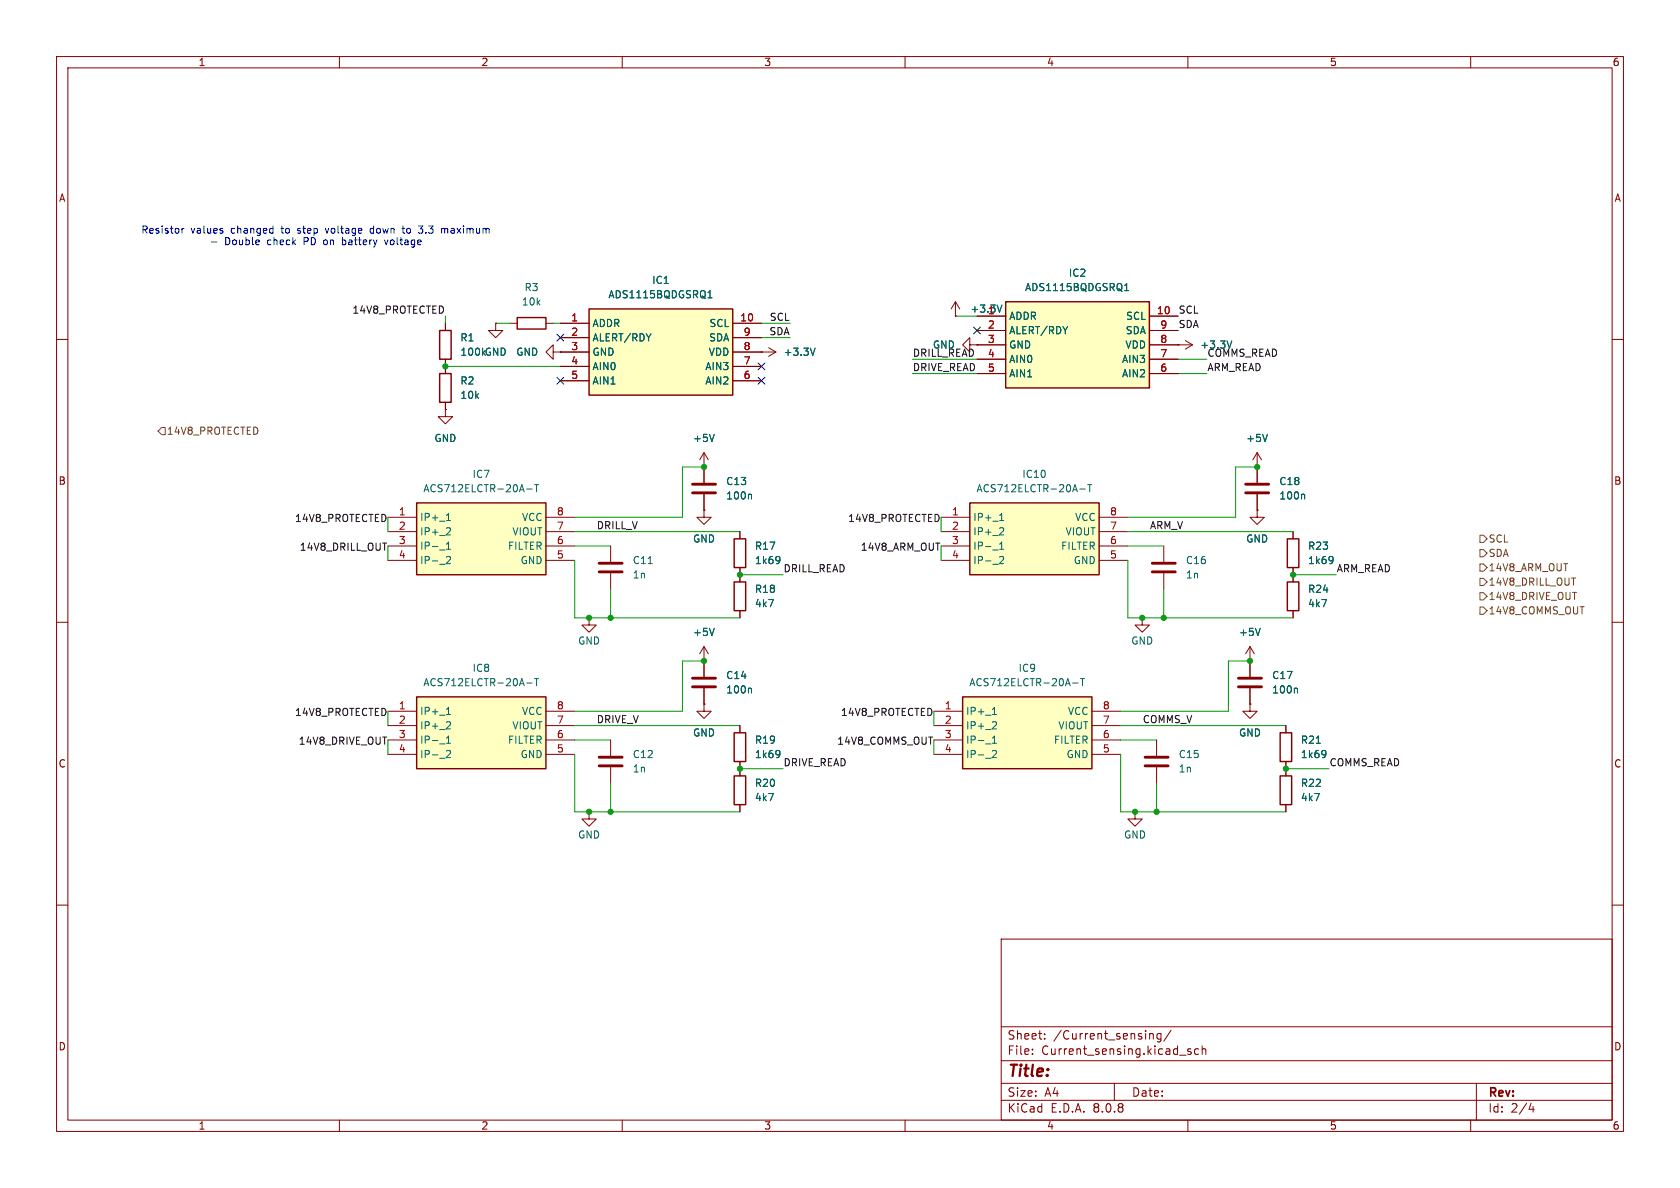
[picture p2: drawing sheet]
<svg xmlns="http://www.w3.org/2000/svg" width="297mm" height="210mm" viewBox="0 0 297 210" stroke-linecap="round" stroke-linejoin="round" font-family="sans-serif">
<g fill="none" stroke="#840000" stroke-width=".18">
<path d="M10 10h277v190h-277zM12 12h273v186h-273zM60 10v2M110 10v2M160 10v2M210 10v2M260 10v2M10 60h2M97.8 62.2v-1.2l-1.3 1.2 1.3 1.3v-1.3h1.3M99.1 62.2h.1M285 60h2M10 110h2"/>
<path d="M285 110h2M130.8 135.9v1.3M130.8 142.2v1.3M10 160h2M177 166h108v32h-108zM285 160h2M60 198v2M110 198v2M160 198v2M177 194.5h108M177 191.5h108M177 187.5h108"/>
<path d="M177 181.5h108M182.5 186.3v.1M182.5 185.5v.1M184.7 183.6v.1M184.7 182.8v.1M197 191.5v3M203.5 182.7l.3 .1 .1 .1v.8M205.2 182.8l-.4-.1-.3 .3v.4l.2 .2h.5M205.2 182.7v1.2l-.2 .3-.4-.1M207 182.1l-1.3 2M210 198v2M210.5 185.5l-.3-.1-.2 .2v.2l.5 .2v.3h-.5"/>
<path d="M211.9 185.5l-.4-.1-.3 .3v.4l.1 .2h.6M212.5 185.5l.2-.1 .4 .1 .1 .9M212.5 184.9v1.5M260 198v2M261 191.5v6.5M270.7 195l-.4 1.1h.9M271 195.6v1"/>
</g>
<path d="M129.8 137.2h2v5h-2z" fill="none" stroke="#840000" stroke-width=".25"/>
<path d="M177.8 53.3h25.4v15.3h-25.4z" fill="#ffffc2"/>
<path d="M177.8 53.3h25.4v15.3h-25.4z" fill="none" stroke="#840000" stroke-width=".25"/>
<path d="M172.7 55.9h5.1M172.7 58.4h5.1M203.2 55.9h5.1M203.2 58.4h5.1M172.7 61h5.1M172.7 63.5h5.1M172.7 66h5.1M203.2 61h5.1M203.2 63.5h5.1M203.2 66h5.1" fill="none" stroke="#840000" stroke-width=".18"/>
<path d="M198.8 51.4h.7M198.9 50.4l.3-.3v1.3" fill="none" stroke="#006464" stroke-width=".18"/>
<path d="M104.1 54.6h25.4v15.3h-25.4z" fill="#ffffc2"/>
<path d="M104.1 54.6h25.4v15.3h-25.4z" fill="none" stroke="#840000" stroke-width=".25"/>
<g fill="none" stroke="#840000" stroke-width=".18">
<path d="M99.1 57.2h5M99.1 59.7h5M129.5 57.2h5.1M129.5 59.7h5.1M99.1 62.2h5M99.1 64.8h5M99.1 67.3h5M129.5 62.2h7.7M129.5 64.8h5.1M129.5 67.3h5.1M134.6 62.2h.1M135.9 61.5l1.3 .7"/>
<path d="M137.2 62.2l-1.3 .8"/>
</g>
<path d="M125.2 52.6h.7M125.3 51.7l.2-.3v1.2M144.1 61.5l-.4 1.3" fill="none" stroke="#006464" stroke-width=".18"/>
<path d="M73.7 88.9h22.8v12.7h-22.8z" fill="#ffffc2"/>
<path d="M73.7 88.9h22.8v12.7h-22.8z" fill="none" stroke="#840000" stroke-width=".25"/>
<path d="M68.6 91.4h5.1M68.6 94h5.1M68.6 96.5h5.1M68.6 99.1h5.1M96.5 91.4h5.1M96.5 94h5.1M96.5 96.5h5.1M96.5 99.1h5.1" fill="none" stroke="#840000" stroke-width=".18"/>
<path d="M77.7 97.2h1M78.9 92h.8M78.9 96.2l.4-.4v1.3M78.9 98.5l.5-.1 .3 .3-.8 .9h.8M78.9 97.1h.8M79 91.1l.3-.4v1.3M79.1 93.3l.4 .1 .2 .3-.8 .9h.8M93.1 86.5h1M94.5 85.7h.7M94.9 85.7v1.2" fill="none" stroke="#006464" stroke-width=".18"/>
<path d="M73.7 123.2h22.8v12.7h-22.8z" fill="#ffffc2"/>
<path d="M77.7 58.4h2.1v5.1h-2.1zM91.4 56.1h5.1v2.1h-5.1zM77.7 66h2.1v5.1h-2.1zM129.8 95.3h2v5h-2zM129.8 102.9h2v5.1h-2zM73.7 123.2h22.8v12.7h-22.8zM129.8 129.5h2v5.1h-2zM226.3 137.2h2v5h-2z" fill="none" stroke="#840000" stroke-width=".25"/>
<g fill="none" stroke="#840000" stroke-width=".18">
<path d="M78.7 57.2v1.2M87.6 57.2v1.2h1.3l-1.3 1.3-1.2-1.3h1.2M87.6 57.2h.1M90.2 57.2h1.2M96.5 57.2h1.3M168.9 55.9h.1M168.9 53.3l-.8 1.3M168.9 53.3v2.6M168.9 53.3l.8 1.3M78.7 72.4v1.3h1.3l-1.3 1.2-1.2-1.2h1.2M78.7 72.4h.1M78.7 63.5v2.5"/>
<path d="M78.7 71.1v1.3M171.4 61v-1.3l-1.2 1.3 1.2 1.2v-1.2h1.3M172.7 61h.1M208.3 61h.1M208.3 61h2.5M209.5 60.2l1.3 .8M210.8 61l-1.3 .7M107.9 96.5v2.8M124.5 90.2v1.2h1.2l-1.2 1.3-1.3-1.3h1.3M124.5 90.2h.1M124.5 82.6h.1M124.5 80v5.3"/>
<path d="M124.5 87.4v2.8M124.5 80l-.8 1.3M124.5 80l.7 1.3M130.8 94v1.3M222.2 90.2v1.2h1.3l-1.3 1.3-1.2-1.3h1.2M222.2 90.2h.1M222.2 82.6h.1M222.2 80v5.3M222.2 87.4v2.8M222.2 80l-.7 1.3M222.2 80l.8 1.3M104.1 109.2v1.3h1.3l-1.3 1.3-1.2-1.3h1.2"/>
<path d="M104.1 109.2h.1M107.9 101.3v2.8M124.5 116.8h.1M124.5 114.3v5.3M124.5 114.3l-.8 1.3M124.5 114.3l.7 1.3M130.8 100.3v2.6M130.8 108v1.2M221 116.8h.1M221 114.3v5.3M221 114.3l-.8 1.3M221 114.3l.7 1.3"/>
<path d="M68.6 125.7h5.1M68.6 128.3h5.1M68.6 130.8h5.1M68.6 133.4h5.1M96.5 125.7h5.1M96.5 128.3h5.1M96.5 130.8h5.1M96.5 133.4h5.1M107.9 130.8v2.8M107.9 135.6v2.8M124.5 124.5v1.2h1.2l-1.2 1.3-1.3-1.3h1.3M124.5 124.5h.1"/>
<path d="M124.5 121.7v2.8M130.8 128.3v1.2M130.8 134.6v1.3M204.5 130.8v2.8M204.5 135.6v2.8M221 124.5v1.2h1.2l-1.2 1.3-1.3-1.3h1.3M221 124.5h.1M221 121.7v2.8M227.3 135.9v1.3M104.1 143.5v1.3h1.3l-1.3 1.3-1.2-1.3h1.2M104.1 143.5h.1M200.7 143.5v1.3h1.2l-1.2 1.3-1.3-1.3h1.3"/>
<path d="M200.7 143.5h.1M227.3 142.2v1.3"/>
</g>
<g fill="none" stroke="#006464" stroke-width=".18">
<path d="M177.1 53.9l-.4 1.3M126.3 76.8l-.4 1.2M217.8 60.3l-.5 1.2M224.1 76.8l-.5 1.2M114.6 99.6h.7M132.7 87.4l.2 .1v.7M137.6 98.4l.2 .1a1.07 1.07 0 0 1-.1 1M137.9 98.9l-.3 .3M230.5 87.4l.1 .1v.7M94.5 120h.7M94.9 120v1.2M126.3 111.1l-.4 1.2"/>
<path d="M222.8 111.1l-.4 1.2M77.7 131.5h1M78.9 126.3h.8M78.9 130.5l.4-.4v1.3M78.9 132.8l.5-.1 .3 .3-.8 .9h.8M78.9 131.4h.8M79 125.3l.3-.3v1.3M79.1 127.6h.4l.2 .3-.8 .9h.8M93.1 120.7h1M132.7 121.7l.2 .1v.7M137.6 132.7l.2 .1a1.07 1.07 0 0 1-.1 1M137.9 133.2l-.3 .2"/>
<path d="M229.2 121.7l.2 .1v.7"/>
</g>
<g fill="none" stroke="#840000" stroke-width=".51">
<path d="M105.9 99.6h4.1M122.4 87.1h4.1M122.4 85.6h4.1M220.2 87.1h4.1M220.2 85.6h4.1M105.9 101.1h4.1M122.4 119.9h4.1M218.9 119.9h4.1M105.9 135.4h4.1M105.9 133.9h4.1M122.4 121.4h4.1M202.4 135.4h4.1"/>
<path d="M202.4 133.9h4.1M218.9 121.4h4.1"/>
</g>
<path d="M170.2 123.2h22.8v12.7h-22.8z" fill="#ffffc2"/>
<path d="M227.6 95.3h2v5h-2zM227.6 102.9h2v5.1h-2zM170.2 123.2h22.8v12.7h-22.8zM226.3 129.5h2v5.1h-2z" fill="none" stroke="#840000" stroke-width=".25"/>
<g fill="none" stroke="#840000" stroke-width=".18">
<path d="M228.6 94v1.3M228.6 100.3v2.6M228.6 108v1.2M165.1 125.7h5.1M165.1 128.3h5.1M165.1 130.8h5.1M165.1 133.4h5.1M193 125.7h5.1M193 128.3h5.1M193 130.8h5.1M193 133.4h5.1M227.3 128.3v1.2"/>
<path d="M227.3 134.6v1.3"/>
</g>
<g fill="none" stroke="#006464" stroke-width=".18">
<path d="M235.4 98.4l.2 .1a1.07 1.07 0 0 1-.1 1M235.7 98.9l-.3 .3M191 120h.7M191.4 120v1.2M174.2 131.5h1M175.4 126.3h.8M175.4 130.5l.4-.4v1.3M175.4 132.8l.5-.1 .3 .3-.8 .9h.8M175.4 131.4h.8M175.6 125.3l.2-.3v1.3M175.6 127.6h.4l.2 .3-.8 .9h.8M189.6 120.7h1"/>
<path d="M232.7 131.4h.7M234.2 132.7l.1 .1a1.07 1.07 0 0 1-.1 1M234.4 133.2l-.2 .2"/>
</g>
<path d="M171.4 88.9h22.9v12.7h-22.9z" fill="#ffffc2"/>
<path d="M171.4 88.9h22.9v12.7h-22.9z" fill="none" stroke="#840000" stroke-width=".25"/>
<g fill="none" stroke="#840000" stroke-width=".18">
<path d="M78.7 57.2v1.2M87.6 57.2h.1M99.1 57.2h5M99.1 59.7h5M129.5 57.2h5.1M129.5 59.7h5.1M168.9 55.9h.1M172.7 55.9h5.1M172.7 58.4h5.1M203.2 55.9h5.1M203.2 58.4h5.1M78.7 72.4h.1"/>
<path d="M78.7 63.5v2.5M78.7 71.1v1.3M99.1 62.2h.1M99.1 62.2h5M99.1 64.8h5M99.1 67.3h5M129.5 62.2h5.1M129.5 64.8h5.1M129.5 67.3h5.1M134.6 62.2h.1M172.7 61h.1M172.7 61h5.1"/>
<path d="M172.7 63.5h5.1M172.7 66h5.1M203.2 61h5.1M203.2 63.5h5.1M203.2 66h5.1M208.3 61h.1M124.5 82.6h.1M124.5 90.2h.1M124.5 82.6v2.7M124.5 87.4v2.8M130.8 94v1.3M166.4 91.4h5"/>
<path d="M166.4 94h5M166.4 96.5h5M166.4 99.1h5M194.3 91.4h5.1M194.3 94h5.1M194.3 96.5h5.1M194.3 99.1h5.1M205.7 96.5v2.8M222.2 82.6h.1M222.2 90.2h.1M222.2 82.6v2.7M222.2 87.4v2.8"/>
<path d="M228.6 94v1.3M124.5 116.8h.1M124.5 116.8v2.8M130.8 100.3v2.6M130.8 108v1.2M201.9 109.2v1.3h1.3l-1.3 1.3-1.2-1.3h1.2M201.9 109.2h.1M205.7 101.3v2.8M221 116.8h.1M221 116.8v2.8M228.6 100.3v2.6M228.6 108v1.2"/>
<path d="M124.5 124.5h.1M124.5 121.7v2.8M130.8 128.3v1.2M130.8 134.6v2.6M221 124.5h.1M221 121.7v2.8M227.3 128.3v1.2M227.3 134.6v2.6M130.8 142.2v1.3M227.3 142.2v1.3"/>
</g>
<g fill="none" stroke="#006464" stroke-width=".18">
<path d="M125.2 52.6h.7M125.3 51.7l.2-.3v1.2M177.1 53.9l-.4 1.3M198.8 51.4h.7M198.9 50.4l.3-.3v1.3M126.3 76.8l-.4 1.2M144.1 61.5l-.4 1.3M217.8 60.3l-.5 1.2M224.1 76.8l-.5 1.2M132.7 87.4l.2 .1v.7M137.6 98.4l.2 .1a1.07 1.07 0 0 1-.1 1M137.9 98.9l-.3 .3"/>
<path d="M175.5 97.2h1M176.7 92h.7M176.7 96.2l.4-.4v1.3M176.7 98.5l.5-.1 .2 .3-.7 .9h.7M176.7 97.1h.7M176.8 91.1l.3-.4v1.3M176.9 93.3l.4 .1 .1 .3-.7 .9h.7M190.9 86.5h1M192.3 85.7h.7M192.6 85.7v1.2M230.5 87.4l.1 .1v.7M235.4 98.4l.2 .1a1.07 1.07 0 0 1-.1 1"/>
<path d="M235.7 98.9l-.3 .3M126.3 111.1l-.4 1.2M222.8 111.1l-.4 1.2M132.7 121.7l.2 .1v.7M137.6 132.7l.2 .1a1.07 1.07 0 0 1-.1 1M137.9 133.2l-.3 .2M229.2 121.7l.2 .1v.7M232.7 131.4h.7M234.2 132.7l.1 .1a1.07 1.07 0 0 1-.1 1M234.4 133.2l-.2 .2"/>
</g>
<path d="M203.7 99.6h4.1M203.7 101.1h4.1" fill="none" stroke="#840000" stroke-width=".51"/>
<path d="M27.9 76.2l.7-.6h.6v1.2h-.6zM261.6 97.2h.7l.6 .6-.6 .6h-.7zM261.6 94.6h.7l.6 .7-.6 .6h-.7zM261.6 99.7h.7l.6 .6-.6 .7h-.7zM261.6 102.2h.7l.6 .7-.6 .6h-.7zM261.6 107.3h.7l.6 .7-.6 .6h-.7zM261.6 104.8h.7l.6 .6-.6 .6h-.7zM277.8 102.2h.7" fill="none" stroke="#725600" stroke-width=".18"/>
<path d="M67.6 96h.8" fill="none" stroke="#0f0f0f" stroke-width=".18"/>
<g fill="none" stroke="#0000c2" stroke-width=".18">
<path d="M48.3 39.9v1.3M71.2 39.9v1.1l.3 .2M74 39.9h.7l-.4 .5 .3 .1 .1 .2M32.2 40.4v.8M32.5 40.4l-.3 .2M37.4 42.8h.9M39.4 40.9v.3M48.1 40.4h.2M48.3 41.2h-.2M57.5 40.4l.3 .8M60.5 42v1.3M60.5 43.2l.2 .1"/>
<path d="M65.9 40.4h-.3l-.2 .2 .1 .5 .4 .1M68 42.4l.3 .9 .3-.9M71.1 40.4h.4M74.7 41l-.2 .2h-.4M78.3 40.4l.3 .2M78.6 40.6v.6M79.1 40.4h-.3l-.2 .2"/>
</g>
<g fill="none" stroke="#009600" stroke-width=".18">
<path d="M78.7 55.9v1.3M87.6 57.2h2.6M97.8 57.2h1.3M134.6 57.2h5.1M134.6 59.7h5.1M168.9 55.9h3.8M78.7 64.8h20.4M161.3 63.5h11.4M161.3 66h11.4M208.3 63.5h5.1M208.3 66h5.1M68.6 91.4v2.6"/>
<path d="M68.6 96.5v2.6M101.6 99.1v10.1h29.2M101.6 96.5h6.3M101.6 94h29.2M124.5 82.6h-3.9v8.8h-19M166.4 91.4v2.6M166.4 96.5v2.6M199.4 99.1v10.1h29.2M199.4 96.5h6.3M199.4 94h29.2M222.2 82.6h-3.8v8.8h-19M107.9 104.1v5.1"/>
<path d="M124.5 116.8h-3.9v8.9h-19M130.8 101.6h7.6M205.7 104.1v5.1M221 116.8h-3.8v8.9h-19.1M228.6 101.6h7.6M68.6 125.7v2.6M68.6 130.8v2.6M101.6 128.3h29.2M101.6 133.4v10.1h29.2M101.6 130.8h6.3M107.9 138.4v5.1M130.8 135.9h7.6"/>
<path d="M165.1 125.7v2.6M165.1 130.8v2.6M198.1 128.3h29.2M198.1 133.4v10.1h29.2M198.1 130.8h6.4M204.5 138.4v5.1M227.3 135.9h7.6"/>
</g>
<path d="M98.5 59.1l1.2 1.2M99.7 59.1l-1.2 1.2M172.1 57.8l1.2 1.2M173.3 57.8l-1.2 1.2M98.5 66.7l1.2 1.2M99.7 66.7l-1.2 1.2M134 64.2l1.2 1.2M134 66.7l1.2 1.2M135.2 64.2l-1.2 1.2M135.2 66.7l-1.2 1.2" fill="none" stroke="#000084" stroke-width=".18"/>
<g fill="#009600" stroke="#009600" stroke-width=".18">
<circle cx="222.2" cy="82.6" r=".46"/>
<circle cx="200.7" cy="143.5" r=".46"/>
<circle cx="204.5" cy="143.5" r=".46"/>
<circle cx="205.7" cy="109.2" r=".46"/>
<circle cx="201.9" cy="109.2" r=".46"/>
<circle cx="130.8" cy="135.9" r=".46"/>
<circle cx="130.8" cy="101.6" r=".46"/>
<circle cx="124.5" cy="116.8" r=".46"/>
<circle cx="104.1" cy="143.5" r=".46"/>
<circle cx="107.9" cy="143.5" r=".46"/>
<circle cx="78.7" cy="64.8" r=".46"/>
<circle cx="124.5" cy="82.6" r=".46"/>
<circle cx="107.9" cy="109.2" r=".46"/>
<circle cx="104.1" cy="109.2" r=".46"/>
<circle cx="228.6" cy="101.6" r=".46"/>
<circle cx="227.3" cy="135.9" r=".46"/>
<circle cx="221" cy="116.8" r=".46"/>
</g>
<text font-size="2.8" fill="#840000" x="178" y="190.9">Title:</text>
<g font-size="2.1" fill="#840000">
<text x="178" y="184">Sheet:</text>
<text x="186.2" y="184">/Current_sensing/</text>
<text x="178" y="186.7">File:</text>
<text x="184.1" y="186.7">Current_sensing.kicad_sch</text>
<text x="178" y="196.9">KiCad</text>
<text x="178" y="194.1">Size:</text>
<text x="184.7" y="194.1">A4</text>
<text x="185.7" y="196.9">E.D.A.</text>
<text x="193.3" y="196.9">8.0.8</text>
<text x="200" y="194.1">Date:</text>
<text x="263" y="194.3">Rev:</text>
<text x="263" y="196.9">Id:</text>
<text x="267.1" y="196.9">2/4</text>
</g>
<g font-size="1.8" fill="#840000">
<text x="35" y="11.9">1</text>
<text x="85" y="11.9">2</text>
<text x="135" y="11.9">3</text>
<text x="185" y="11.9">4</text>
<text x="235" y="11.9">5</text>
<text x="285" y="11.9">6</text>
<text x="10.3" y="35.9">A</text>
<text x="285.3" y="35.9">A</text>
<text x="10.3" y="85.9">B</text>
<text x="285.3" y="85.9">B</text>
<text x="10.3" y="135.9">C</text>
<text x="285.3" y="135.9">C</text>
<text x="10.3" y="185.9">D</text>
<text x="285.3" y="185.9">D</text>
<text x="35" y="199.9">1</text>
<text x="85" y="199.9">2</text>
<text x="135" y="199.9">3</text>
<text x="185" y="199.9">4</text>
<text x="235" y="199.9">5</text>
<text x="285" y="199.9">6</text>
</g>
<g font-size="1.8" fill="#0000c2">
<text x="24.9" y="41.5">Resistor</text>
<text x="33.7" y="41.5">values</text>
<text x="40.9" y="41.5">changed</text>
<text x="50" y="41.5">to</text>
<text x="53.1" y="41.5">step</text>
<text x="58.2" y="41.5">voltage</text>
<text x="66.3" y="41.5">down</text>
<text x="72.3" y="41.5">to</text>
<text x="75.3" y="41.5">3.3</text>
<text x="79.5" y="41.5">maximum</text>
<text x="39.7" y="43.5">Double</text>
<text x="47.4" y="43.5">check</text>
<text x="54" y="43.5">PD</text>
<text x="57.7" y="43.5">on</text>
<text x="61.1" y="43.5">battery</text>
<text x="68.9" y="43.5">voltage</text>
</g>
<g font-size="1.8" fill="#006464">
<text x="92.6" y="51.7">R3</text>
<text x="107.5" y="52.9">ADS1115BQDGSRQ1</text>
<text x="115.2" y="50.4">IC1</text>
<text x="181.1" y="51.7">ADS1115BQDGSRQ1</text>
<text x="188.9" y="49.1">IC2</text>
<text x="92.2" y="54.2">10k</text>
<text x="104.6" y="58">ADDR</text>
<text x="125.3" y="58">SCL</text>
<text x="171.5" y="55.5">+3.3V</text>
<text x="178.3" y="56.7">ADDR</text>
<text x="178.3" y="59.3">ALERT/RDY</text>
<text x="198.9" y="59.3">SDA</text>
<text x="199" y="56.7">SCL</text>
<text x="81.3" y="60.6">R1</text>
<text x="81.3" y="63.1">100k GND</text>
<text x="91.2" y="63.1">GND</text>
<text x="104.6" y="60.6">ALERT/RDY</text>
<text x="104.6" y="63.1">GND</text>
<text x="104.6" y="65.6">AIN0</text>
<text x="124.6" y="65.6">AIN3</text>
<text x="125.2" y="63.1">VDD</text>
<text x="125.3" y="60.6">SDA</text>
<text x="138.4" y="63.1">+3.3V</text>
<text x="164.8" y="61.8">GND</text>
<text x="178.3" y="61.8">GND</text>
<text x="178.3" y="64.4">AIN0</text>
<text x="198.3" y="64.4">AIN3</text>
<text x="198.9" y="61.8">VDD</text>
<text x="212.1" y="61.8">+3.3V</text>
<text x="81.3" y="68.2">R2</text>
<text x="81.3" y="70.7">10k</text>
<text x="104.6" y="68.2">AIN1</text>
<text x="124.6" y="68.2">AIN2</text>
<text x="178.3" y="66.9">AIN1</text>
<text x="198.3" y="66.9">AIN2</text>
<text x="76.7" y="78.3">GND</text>
<text x="122.4" y="78.3">+5V</text>
<text x="220.2" y="78.3">+5V</text>
<text x="74.7" y="87.2">ACS712ELCTR-20A-T</text>
<text x="83.4" y="84.7">IC7</text>
<text x="128.3" y="88.5">100n</text>
<text x="128.3" y="86">C13</text>
<text x="172.5" y="87.2">ACS712ELCTR-20A-T</text>
<text x="180.6" y="84.7">IC10</text>
<text x="226.1" y="88.5">100n</text>
<text x="226.1" y="86">C18</text>
<text x="74.2" y="92.3">IP+_1</text>
<text x="74.2" y="94.8">IP+_2</text>
<text x="90.5" y="94.8">VIOUT</text>
<text x="92.2" y="92.3">VCC</text>
<text x="172" y="92.3">IP+_1</text>
<text x="172" y="94.8">IP+_2</text>
<text x="188.3" y="94.8">VIOUT</text>
<text x="190" y="92.3">VCC</text>
<text x="74.2" y="97.4">IP-_1</text>
<text x="74.2" y="99.9">IP-_2</text>
<text x="89.7" y="97.4">FILTER</text>
<text x="91.9" y="99.9">GND</text>
<text x="111.8" y="99.9">C11</text>
<text x="122.4" y="96.1">GND</text>
<text x="133.4" y="97.4">R17</text>
<text x="133.4" y="99.9">1k69</text>
<text x="172" y="97.4">IP-_1</text>
<text x="172" y="99.9">IP-_2</text>
<text x="187.5" y="97.4">FILTER</text>
<text x="189.7" y="99.9">GND</text>
<text x="209.6" y="99.9">C16</text>
<text x="220.2" y="96.1">GND</text>
<text x="231.1" y="97.4">R23</text>
<text x="231.1" y="99.9">1k69</text>
<text x="111.8" y="102.5">1n</text>
<text x="133.4" y="107.5">4k7</text>
<text x="133.4" y="105">R18</text>
<text x="209.6" y="102.5">1n</text>
<text x="231.1" y="107.5">4k7</text>
<text x="231.1" y="105">R24</text>
<text x="122.4" y="112.6">+5V</text>
<text x="218.9" y="112.6">+5V</text>
<text x="83.4" y="119">IC8</text>
<text x="102.1" y="114.1">GND</text>
<text x="180" y="119">IC9</text>
<text x="199.9" y="114.1">GND</text>
<text x="74.7" y="121.5">ACS712ELCTR-20A-T</text>
<text x="128.3" y="122.8">100n</text>
<text x="128.3" y="120.2">C14</text>
<text x="171.3" y="121.5">ACS712ELCTR-20A-T</text>
<text x="224.8" y="122.8">100n</text>
<text x="224.8" y="120.2">C17</text>
<text x="74.2" y="126.6">IP+_1</text>
<text x="74.2" y="129.1">IP+_2</text>
<text x="74.2" y="131.7">IP-_1</text>
<text x="89.7" y="131.7">FILTER</text>
<text x="90.5" y="129.1">VIOUT</text>
<text x="92.2" y="126.6">VCC</text>
<text x="122.4" y="130.4">GND</text>
<text x="133.4" y="131.7">R19</text>
<text x="170.7" y="126.6">IP+_1</text>
<text x="170.7" y="129.1">IP+_2</text>
<text x="170.7" y="131.7">IP-_1</text>
<text x="186.2" y="131.7">FILTER</text>
<text x="187" y="129.1">VIOUT</text>
<text x="188.7" y="126.6">VCC</text>
<text x="218.9" y="130.4">GND</text>
<text x="229.9" y="131.7">R21</text>
<text x="74.2" y="134.2">IP-_2</text>
<text x="91.9" y="134.2">GND</text>
<text x="111.8" y="136.8">1n</text>
<text x="111.8" y="134.2">C12</text>
<text x="133.4" y="134.2">1k69</text>
<text x="170.7" y="134.2">IP-_2</text>
<text x="188.5" y="134.2">GND</text>
<text x="208.3" y="136.8">1n</text>
<text x="208.3" y="134.2">C15</text>
<text x="229.9" y="134.2">1k69</text>
<text x="133.4" y="141.8">4k7</text>
<text x="133.4" y="139.3">R20</text>
<text x="229.9" y="141.8">4k7</text>
<text x="229.9" y="139.3">R22</text>
<text x="102.1" y="148.4">GND</text>
<text x="198.6" y="148.4">GND</text>
</g>
<g font-size="1.8" fill="#0f0f0f">
<text x="62.2" y="55.5">14V8_PROTECTED</text>
<text x="135.9" y="59.3">SDA</text>
<text x="136" y="56.8">SCL</text>
<text x="208.3" y="58.1">SDA</text>
<text x="208.3" y="55.5">SCL</text>
<text x="161.3" y="65.7">DRIVE_READ</text>
<text x="161.3" y="63.2">DRILL_READ</text>
<text x="213.4" y="65.7">ARM_READ</text>
<text x="213.4" y="63.2">COMMS_READ</text>
<text x="52" y="92.4">14V8_PROTECTED</text>
<text x="105.4" y="93.6">DRILL_V</text>
<text x="149.8" y="92.4">14V8_PROTECTED</text>
<text x="203.2" y="93.6">ARM_V</text>
<text x="52.9" y="97.4">14V8_DRILL_OUT</text>
<text x="138.4" y="101.3">DRILL_READ</text>
<text x="152.1" y="97.4">14V8_ARM_OUT</text>
<text x="236.2" y="101.3">ARM_READ</text>
<text x="52" y="126.7">14V8_PROTECTED</text>
<text x="52.7" y="131.7">14V8_DRIVE_OUT</text>
<text x="105.4" y="127.9">DRIVE_V</text>
<text x="147.9" y="131.7">14V8_COMMS_OUT</text>
<text x="148.6" y="126.7">14V8_PROTECTED</text>
<text x="201.9" y="127.9">COMMS_V</text>
<text x="138.4" y="135.5">DRIVE_READ</text>
<text x="234.9" y="135.5">COMMS_READ</text>
</g>
<g font-size="1.8" fill="#a90000">
<text x="100.9" y="56.9">1</text>
<text x="100.9" y="59.4">2</text>
<text x="130.8" y="56.9">10</text>
<text x="131.4" y="59.4">9</text>
<text x="174.6" y="55.6">1</text>
<text x="174.6" y="58.2">2</text>
<text x="204.4" y="55.6">10</text>
<text x="205" y="58.2">9</text>
<text x="100.9" y="62">3</text>
<text x="100.9" y="64.5">4</text>
<text x="131.4" y="64.5">7</text>
<text x="131.4" y="62">8</text>
<text x="174.6" y="60.7">3</text>
<text x="174.6" y="63.2">4</text>
<text x="174.6" y="65.8">5</text>
<text x="205" y="65.8">6</text>
<text x="205" y="63.2">7</text>
<text x="205" y="60.7">8</text>
<text x="100.9" y="67.1">5</text>
<text x="131.4" y="67.1">6</text>
<text x="70.4" y="91.2">1</text>
<text x="70.4" y="93.7">2</text>
<text x="98.4" y="93.7">7</text>
<text x="98.4" y="91.2">8</text>
<text x="168.2" y="91.2">1</text>
<text x="168.2" y="93.7">2</text>
<text x="196.1" y="93.7">7</text>
<text x="196.1" y="91.2">8</text>
<text x="70.4" y="96.3">3</text>
<text x="70.4" y="98.8">4</text>
<text x="98.4" y="98.8">5</text>
<text x="98.4" y="96.3">6</text>
<text x="168.2" y="96.3">3</text>
<text x="168.2" y="98.8">4</text>
<text x="196.1" y="98.8">5</text>
<text x="196.1" y="96.3">6</text>
<text x="70.4" y="125.5">1</text>
<text x="98.4" y="125.5">8</text>
<text x="166.9" y="125.5">1</text>
<text x="194.9" y="125.5">8</text>
<text x="70.4" y="128">2</text>
<text x="70.4" y="130.6">3</text>
<text x="98.4" y="130.6">6</text>
<text x="98.4" y="128">7</text>
<text x="166.9" y="128">2</text>
<text x="166.9" y="130.6">3</text>
<text x="194.9" y="130.6">6</text>
<text x="194.9" y="128">7</text>
<text x="70.4" y="133.1">4</text>
<text x="98.4" y="133.1">5</text>
<text x="166.9" y="133.1">4</text>
<text x="194.9" y="133.1">5</text>
</g>
<g font-size="1.8" fill="#725600">
<text x="29.4" y="77.1">14V8_PROTECTED</text>
<text x="263.1" y="98.7">SDA</text>
<text x="263.1" y="96.1">SCL</text>
<text x="263.1" y="101.2">14V8_ARM_OUT</text>
<text x="263.1" y="103.7">14V8_DRILL_OUT</text>
<text x="263.1" y="106.3">14V8_DRIVE_OUT</text>
<text x="263.1" y="108.8">14V8_COMMS_OUT</text>
</g>
</svg>
